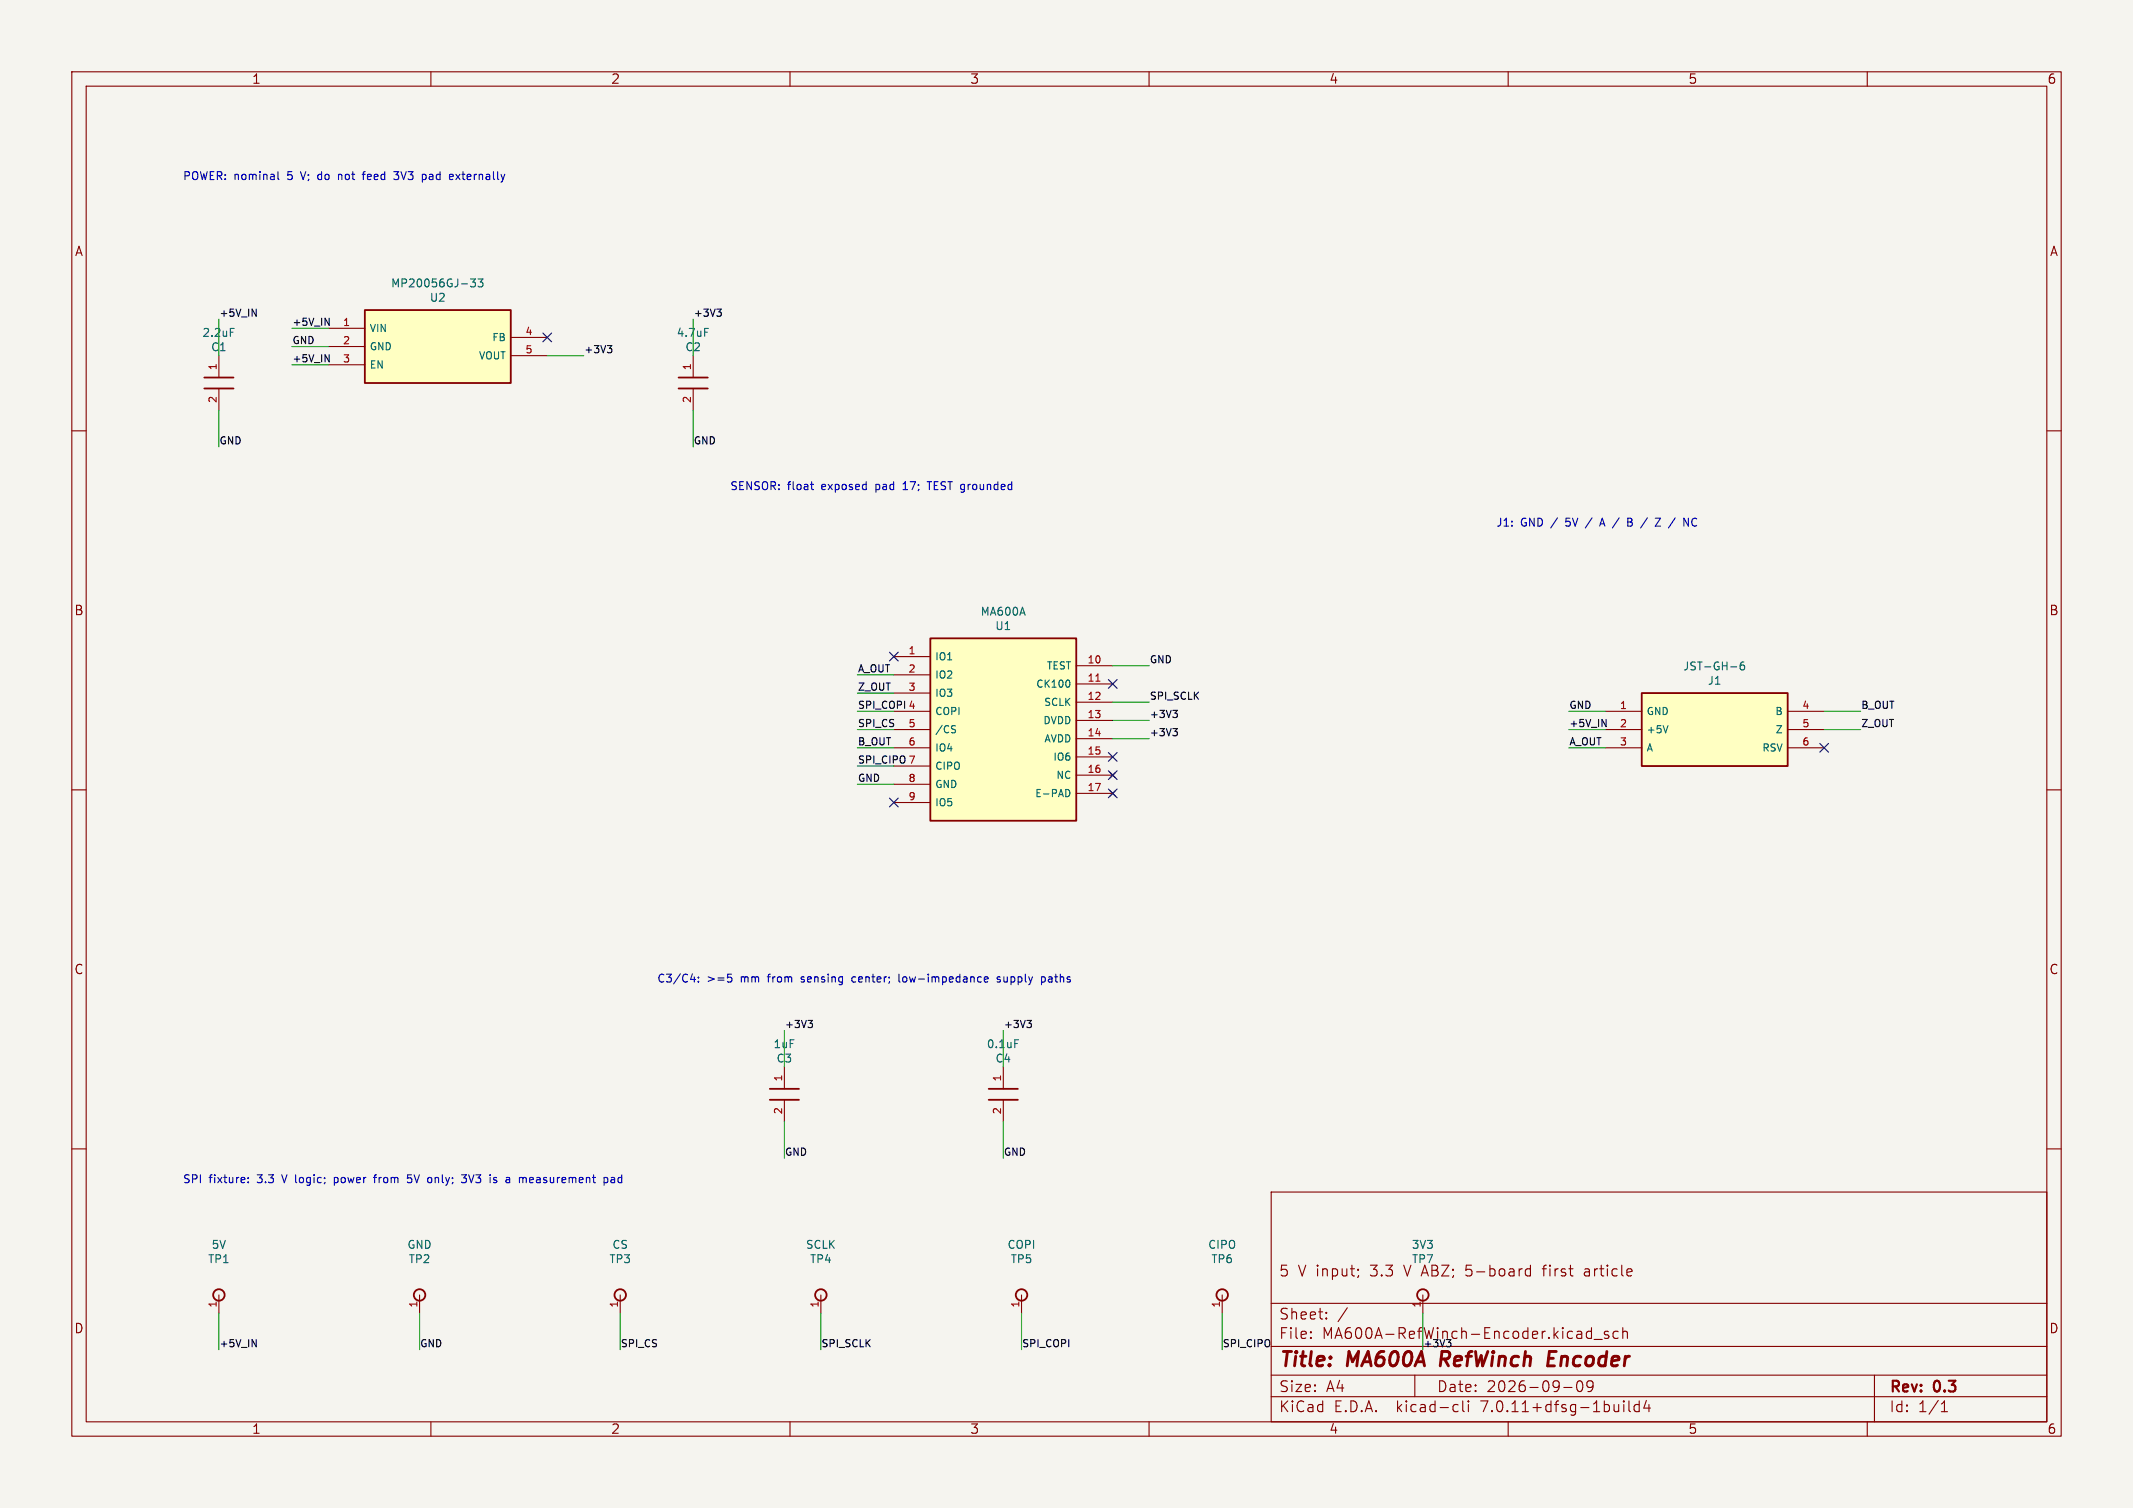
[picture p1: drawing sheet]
<svg xmlns="http://www.w3.org/2000/svg" width="297mm" height="210mm" viewBox="0 0 297 210" stroke-linecap="round" stroke-linejoin="round" font-family="sans-serif">
<path d="M0 0h297v210h-297z" fill="#f5f4ef" stroke="#f5f4ef" stroke-width=".14"/>
<g fill="none" stroke="#840000" stroke-width=".15">
<path d="M10 10h277v190h-277zM12 12h273v186h-273zM60 10v2M110 10v2M160 10v2M210 10v2M260 10v2M10 60h2M30.5 49.5v3.1M30.5 54.1v3.1M45.7 45.7h5.1M45.7 48.3h5.1"/>
<path d="M45.7 50.8h5.1M71.1 47h5.1M71.1 49.5h5.1M96.5 49.5v3.1M96.5 54.1v3.1M285 60h2M124.5 91.4h5M124.5 94h5M124.5 96.5h5M124.5 99.1h5M149.9 92.7h5M149.9 95.3h5"/>
<path d="M149.9 97.8h5M223.5 99.1h5.1M248.9 99.1h5.1M10 110h2M124.5 101.6h5M124.5 104.1h5M124.5 106.7h5M124.5 109.2h5M124.5 111.8h5M149.9 100.3h5M149.9 102.9h5M149.9 105.4h5"/>
<path d="M149.9 108h5M149.9 110.5h5M154.6 107.6l.7 .7M154.6 110.1l.7 .8M155.3 107.6l-.7 .7M155.3 110.1l-.7 .8M223.5 101.6h5.1M223.5 104.1h5.1M248.9 101.6h5.1M248.9 104.1h5.1M285 110h2M10 160h2"/>
<path d="M109.2 148.6v3M109.2 153.2v3M139.7 148.6v3M139.7 153.2v3M285 160h2M177 166h108v32h-108zM189.1 176.8h.1l-.1 .1M189.1 176.8h-.1l.1 .1M189.1 176.8v.1M189.2 177.6l-.2 .3M212.5 177.6l.2 .1 .4-.1M213.1 176.2v1.5"/>
<path d="M213.1 176.8l-.4-.1-.2 .1M214.7 176.7h.6M221.1 176.7l-.4 .1M221.2 177.1h-.4a.29 .29 0 0 0-.2 .3 .29 .29 0 0 0 .2 .3h.4M30.5 180.3v2.6M58.4 180.3v2.6M60 198v2M86.4 180.3v2.6M110 198v2M114.3 180.3v2.6M142.2 180.3v2.6M160 198v2"/>
<path d="M170.2 180.3v2.6M177 194.5h108M177 191.5h108M177 187.5h108M177 181.5h108M182.5 186.3h.1l-.1 .1M182.5 186.3v.1M182.5 185.5v.1M182.5 185.5h.1l-.1 .1M184.7 183.6v.1M184.7 183.6h-.1l.1 .1M184.7 182.8v.1"/>
<path d="M184.7 182.8h-.1l.1 .1M187.6 182.1l-1.3 2M197 191.5v3M198.1 180.3v2.6M202.6 195.6l.4 .1M203 196.5l-.4 .1M203.7 195.1v1.3l.2 .2M204.5 195.1v.1M204.5 195.6v1M204.5 195.1l-.1 .1h.1M210 198v2M217.7 193.2h1.2"/>
<path d="M219.7 192.4a.36 .36 0 0 1 .3-.1 .36 .36 0 0 1 .3 .3 .77 .77 0 0 1-.4 1.2 .91 .91 0 0 1-.2-1.4zM221.6 184.9v1.5M221.6 185.5l-.4-.1-.3 .3v.4l.1 .2 .2 .1 .4-.1M221.8 192.9l-.3 .3h-.3l-.2-.3v-.3l.1-.2 .4-.1 .2 .1a.99 .99 0 0 1-.3 1.4h-.3M222 186.5h1.1M224 185.5l-.4-.1-.2 .2 .1 .2 .5 .2v.1v.2l-.2 .1-.4-.1M225.3 185.5l-.4-.1-.3 .3v.4l.1 .2 .2 .1 .4-.1M226 185.5a.37 .37 0 0 1 .6 .1v.8M226 184.9v1.5M226.1 195.1v.1M226.1 195.6v1M226.1 195.1l-.1 .1h.1"/>
<path d="M226.1 195.1l.1 .1h-.1M226.8 195.1v1.3l.2 .2M228.2 195.7l-.4-.1-.3 .3v.4l.2 .2 .1 .1 .4-.1M228.2 195.1v1.5M229.2 195l-.3 1.1h.9M229.6 195.6v1M260 198v2M261 191.5v6.5M270.3 196.6h.9M270.3 195.5l.4-.4v1.5"/>
</g>
<path d="M200.8 188.2l-.3 2M215.6 189.2h.7M216.7 188.2h-1l-.2 2h.9" fill="none" stroke="#840000" stroke-width=".4"/>
<g fill="#ffffc2" stroke="#ffffc2" stroke-width=".14">
<path d="M129.5 88.9h20.4v25.4h-20.4z"/>
<path d="M228.6 96.5h20.3v10.2h-20.3z"/>
<path d="M50.8 43.2h20.3v10.1h-20.3z"/>
</g>
<g fill="none" stroke="#840000" stroke-width=".25">
<path d="M28.4 54.1h4.1M28.4 52.6h4.1M50.8 43.2h20.3v10.1h-20.3zM94.5 54.1h4.1M94.5 52.6h4.1M129.5 88.9h20.4v25.4h-20.4zM228.6 96.5h20.3v10.2h-20.3zM107.2 153.2h4.1M107.2 151.6h4.1M137.7 153.2h4M137.7 151.6h4"/>
<circle cx="30.5" cy="180.3" r=".8"/>
<circle cx="58.4" cy="180.3" r=".8"/>
<circle cx="86.4" cy="180.3" r=".8"/>
<circle cx="114.3" cy="180.3" r=".8"/>
<circle cx="142.2" cy="180.3" r=".8"/>
<circle cx="170.2" cy="180.3" r=".8"/>
<circle cx="198.1" cy="180.3" r=".8"/>
</g>
<path d="M65.5 38.9h.7l-.4 .4 .3 .1v.4l-.1 .2-.5-.2M66.6 38.9h.6l-.3 .4 .3 .1v.4l-.2 .2-.4-.2M32.1 45.7h.5M98.1 45.7h.5M148.8 94.8l.2 .3-.2 .6M241 92.9h.8M242.8 92.2a.44 .44 0 0 0-.5 .5v.4l.1 .1 .3 .1 .2-.1v-.4l-.1-.1-.3-.1-.2 .2M132.7 101.1h.3M132.9 101.6l.1 .2-.1 .3M148.6 109.9a.54 .54 0 0 1 .4 .5 .54 .54 0 0 1-.4 .5M232.3 101.1l-.4 1M141.3 144.8h.5" fill="none" stroke="#006464" stroke-width=".15"/>
<path d="M152.6 94.9h.6" fill="none" stroke="#a90000" stroke-width=".15"/>
<g fill="none" stroke="#0f0f0f" stroke-width=".15">
<path d="M35.1 43l.6 1v-1M45.3 44.3l.5 1v-1M45.3 49.4l.5 1v-1M84.6 48.1h.6l-.3 .4M85 48.5l.2 .2v.2l-.2 .2M99.8 43h.6l-.3 .4M100.2 43.4l.2 .2v.3l-.2 .1M163.3 98.9h.6l-.3 .4M163.7 99.3l.2 .2v.2l-.2 .2M163.3 101.5h.6l-.3 .3M163.7 101.8l.2 .2v.3l-.2 .2M223.1 100.2l.5 1v-1"/>
<path d="M112.5 142.1h.6l-.3 .4M112.9 142.5l.2 .2v.2l-.2 .2M143 142.1h.6l-.3 .4M143.4 142.5l.2 .2v.2l-.2 .2M35.1 186.6l.6 1v-1"/>
</g>
<g fill="none" stroke="#0000c2" stroke-width=".15">
<path d="M38.7 23.9v1l.2 .1M41.8 23.9l.4 1.1M44.5 24.3l-.2 .2v.3l.2 .2M47.1 24.3v.7M47.6 24.3h-.3l-.2 .1M50.4 24.3h.5M50.9 23.9l-.3 .2M54.8 23.9h.7l-.4 .4 .4 .1v.4l-.2 .2h-.3M59.9 24.3h-.1M59.9 24.6a.22 .22 0 0 0-.1 .2 .22 .22 0 0 0 .1 .2M63.5 24.3l.6 .7M64.1 24.3l-.6 .7"/>
<path d="M112.9 67.5h.4M113.1 68.1l.2 .1M125.7 68.2h.7M126.1 67.1l-.4 .3M129.1 67.1h.6M129.4 67.1v1.1M221.7 72.1l-1 1.4M222.7 73.3l.4-1.1 .4 1.1M222.8 73h.6M226.7 72.2h.3l.2 .1v.2l-.2 .2M226.7 72.7h.3M227 72.7a.29 .29 0 0 1 .3 .3 .29 .29 0 0 1-.2 .3h-.4"/>
<path d="M230.5 72.2h.7l-.7 1.1h.7M236.2 72.3a.44 .44 0 0 0-.5 0 .44 .44 0 0 0-.1 .5 .41 .41 0 0 0 .2 .4 .41 .41 0 0 0 .4 0M96.1 136.4h.7M96.7 136v.8M97.2 136.7v.1M97.2 136.1v.1M101.3 135.7h.6M101.4 136.1h.3l.2 .2-.1 .4-.4 .1M111.5 136.7l.4 .1M111.7 136l-.2 .2 .2 .2M119 136l-.3 .1-.1 .1 .1 .5 .3 .1M125.2 135.7v.9l.1 .2"/>
<path d="M125.8 136.1l-.1 .1 .1 .5M137.1 136.4l.5-.1-.1-.2-.3-.1-.1 .2v.5h.4M139.3 136.1l-.3-.1-.2 .2 .1 .1 .4 .2v.2h-.5M145.1 136l.3 .1 .1 .1v.5l-.4 .1M146.1 136l-.1 .1M146.1 136.3a.22 .22 0 0 0-.1 .3 .22 .22 0 0 0 .1 .2M34.6 164.6v.1M34.6 164v.1M39.2 163.6l.4 1.1M46.6 164v1.1M46.6 164h.4M46.6 164.7h.4"/>
<path d="M52 164h.4M52.4 163.6l-.2 .2v.9M57.3 163.6h-.5l-.1 .5 .2-.1 .3 .1 .1 .1v.4l-.2 .1-.4-.1M60.6 164v.7M60.8 164l-.2 .1M64.3 163.6h.6l-.3 .4M64.7 164l.2 .2v.3l-.2 .2M65.3 163.6l.3 1.1 .4-1.1M73.9 164h.3l.1 .2-.6 .1M74.2 164.7h-.3M85.1 164h.4l.1 .7M85.6 164.2l-.4 .1a.22 .22 0 0 0-.1 .2 .22 .22 0 0 0 .1 .2h.4"/>
<path d="M86.6 164h-.3l-.2 .2 .1 .5h.4M86.6 163.6v1.1"/>
</g>
<g fill="none" stroke="#009600" stroke-width=".15">
<path d="M30.5 44.5v5M30.5 57.2v5M40.6 45.7h5.1M40.6 50.8h5.1M40.6 48.3h5.1M76.2 49.5h5.1M96.5 44.5v5M96.5 57.2v5M119.4 94h5.1M119.4 99.1h5.1M119.4 96.5h5.1M154.9 92.7h5.1"/>
<path d="M154.9 97.8h5.1M218.4 99.1h5.1M254 99.1h5.1M119.4 106.7h5.1M119.4 104.1h5.1M119.4 101.6h5.1M119.4 109.2h5.1M154.9 100.3h5.1M154.9 102.9h5.1M218.4 104.1h5.1M218.4 101.6h5.1M254 101.6h5.1"/>
<path d="M109.2 143.5v5.1M109.2 156.2v5.1M139.7 143.5v5.1M139.7 156.2v5.1M30.5 182.9v5.1M58.4 182.9v5.1M86.4 182.9v5.1M114.3 182.9v5.1M142.2 182.9v5.1M170.2 182.9v5.1M198.1 182.9v5.1"/>
</g>
<g fill="none" stroke="#000084" stroke-width=".15">
<path d="M75.6 46.4l1.2 1.2M76.8 46.4l-1.2 1.2M123.9 90.8l1.2 1.2M125.1 90.8l-1.2 1.2M154.3 94.6l1.2 1.3M155.5 94.6l-1.2 1.3M123.9 111.2l1.2 1.2M125.1 111.2l-1.2 1.2M154.3 109.9l1.2 1.2M154.3 107.3l1.2 1.3M154.3 104.8l1.2 1.2M155.5 109.9l-1.2 1.2"/>
<path d="M155.5 107.3l-1.2 1.3M155.5 104.8l-1.2 1.2M253.4 103.5l1.2 1.2M254.6 103.5l-1.2 1.2"/>
</g>
<g font-size="2.8" fill="#840000">
<text x="178" y="190.9">Title:</text>
<text x="187.7" y="190.9">MA600A</text>
<text x="201.4" y="190.9">RefWinch</text>
<text x="217.2" y="190.9">Encoder</text>
</g>
<g font-size="2.1" fill="#840000">
<text x="178" y="178">5</text>
<text x="180.7" y="178">V input;</text>
<text x="191" y="178">3.3</text>
<text x="195.8" y="178">V ABZ;</text>
<text x="204.7" y="178">5-board</text>
<text x="215.6" y="178">first</text>
<text x="221.5" y="178">article</text>
<text x="178" y="184">Sheet:</text>
<text x="178" y="186.7">File:</text>
<text x="178" y="196.9">KiCad</text>
<text x="178" y="194.1">Size:</text>
<text x="184.7" y="194.1">A4</text>
<text x="185.7" y="196.9">E.D.A.</text>
<text x="194.6" y="196.9">kicad-cli</text>
<text x="200" y="194.1">Date:</text>
<text x="206.5" y="196.9">7.0.11+dfsg-1build4</text>
<text x="207" y="194.1">2026-09-09</text>
<text x="263" y="194.3">Rev:</text>
<text x="263" y="196.9">Id:</text>
<text x="267.1" y="196.9">1/1</text>
<text x="269.4" y="194.3">0.3</text>
</g>
<text font-size="2.1" fill="#0f0f0f" x="184.1" y="186.7">MA600A-RefWinch-Encoder.kicad_sch</text>
<g font-size="1.8" fill="#840000">
<text x="35" y="11.9">1</text>
<text x="85" y="11.9">2</text>
<text x="135" y="11.9">3</text>
<text x="185" y="11.9">4</text>
<text x="235" y="11.9">5</text>
<text x="285" y="11.9">6</text>
<text x="10.3" y="35.9">A</text>
<text x="285.3" y="35.9">A</text>
<text x="10.3" y="85.9">B</text>
<text x="285.3" y="85.9">B</text>
<text x="10.3" y="135.9">C</text>
<text x="285.3" y="135.9">C</text>
<text x="10.3" y="185.9">D</text>
<text x="285.3" y="185.9">D</text>
<text x="35" y="199.9">1</text>
<text x="85" y="199.9">2</text>
<text x="135" y="199.9">3</text>
<text x="185" y="199.9">4</text>
<text x="235" y="199.9">5</text>
<text x="285" y="199.9">6</text>
</g>
<g font-size="1.5" fill="#0000c2">
<text x="25.4" y="25.2">POWER: nominal</text>
<text x="40.2" y="25.2">5</text>
<text x="42.3" y="25.2">V;</text>
<text x="44.9" y="25.2">do</text>
<text x="48" y="25.2">not</text>
<text x="51.7" y="25.2">feed</text>
<text x="56.2" y="25.2">3V3</text>
<text x="60.3" y="25.2">pad</text>
<text x="64.4" y="25.2">externally</text>
<text x="101.6" y="68.3">SENSOR:</text>
<text x="109.7" y="68.3">float</text>
<text x="114.6" y="68.3">exposed</text>
<text x="122.3" y="68.3">pad</text>
<text x="126.4" y="68.3">17;</text>
<text x="130.1" y="68.3">TEST grounded</text>
<text x="208.3" y="73.4">J1:</text>
<text x="211.8" y="73.4">GND /</text>
<text x="218.4" y="73.4">5V</text>
<text x="223.7" y="73.4">A /</text>
<text x="228" y="73.4">B</text>
<text x="232.4" y="73.4">Z</text>
<text x="234.5" y="73.4">/</text>
<text x="91.4" y="136.9">C3/C4:</text>
<text x="98.5" y="136.9">&gt;=5</text>
<text x="103.3" y="136.9">mm</text>
<text x="107.3" y="136.9">from</text>
<text x="112.2" y="136.9">sensing</text>
<text x="119.5" y="136.9">center;</text>
<text x="126.2" y="136.9">low-impedance</text>
<text x="140.2" y="136.9">supply</text>
<text x="146.6" y="136.9">paths</text>
<text x="25.4" y="164.9">SPI</text>
<text x="29.1" y="164.9">fixture:</text>
<text x="36" y="164.9">3.3</text>
<text x="39.7" y="164.9">V logic;</text>
<text x="47.4" y="164.9">power</text>
<text x="53.2" y="164.9">from</text>
<text x="58.1" y="164.9">5V</text>
<text x="61.1" y="164.9">only;</text>
<text x="66.1" y="164.9">3V3</text>
<text x="70.3" y="164.9">is</text>
<text x="72.7" y="164.9">a</text>
<text x="74.8" y="164.9">measurement</text>
</g>
<g font-size="1.5" fill="#006464">
<text x="54.3" y="40.2">MP20056GJ-33</text>
<text x="28.1" y="47.1">2.2uF</text>
<text x="59.7" y="42.2">U2</text>
<text x="94.1" y="47.1">4.7uF</text>
<text x="29.3" y="49.1">C1</text>
<text x="95.3" y="49.1">C2</text>
<text x="136.4" y="85.9">MA600A</text>
<text x="138.5" y="87.9">U1</text>
<text x="234.3" y="93.6">JST-GH-6</text>
<text x="237.7" y="95.6">J1</text>
<text x="107.6" y="146.2">1uF</text>
<text x="108" y="148.2">C3</text>
<text x="137.3" y="146.2">0.1uF</text>
<text x="138.5" y="148.2">C4</text>
<text x="28.9" y="176.1">TP1</text>
<text x="29.4" y="174.1">5V</text>
<text x="56.6" y="174.1">GND</text>
<text x="56.8" y="176.1">TP2</text>
<text x="84.7" y="176.1">TP3</text>
<text x="85.2" y="174.1">CS</text>
<text x="112.1" y="174.1">SCLK</text>
<text x="112.7" y="176.1">TP4</text>
<text x="140.2" y="174.1">COPI</text>
<text x="140.6" y="176.1">TP5</text>
<text x="168.1" y="174.1">CIPO</text>
<text x="168.6" y="176.1">TP6</text>
<text x="196.5" y="174.1">3V3</text>
<text x="196.5" y="176.1">TP7</text>
</g>
<g font-size="1.4" fill="#0f0f0f">
<text x="30.5" y="44.2">+5V_IN</text>
<text x="40.6" y="45.4">+5V_IN</text>
<text x="40.6" y="48">GND</text>
<text x="96.5" y="44.2">+3V3</text>
<text x="40.6" y="50.5">+5V_IN</text>
<text x="81.3" y="49.3">+3V3</text>
<text x="30.5" y="62">GND</text>
<text x="96.5" y="62">GND</text>
<text x="119.4" y="93.7">A_OUT</text>
<text x="160" y="92.4">GND</text>
<text x="119.4" y="96.2">Z_OUT</text>
<text x="119.4" y="98.8">SPI_COPI 4</text>
<text x="119.4" y="101.3">SPI_CS</text>
<text x="160" y="97.5">SPI_SCLK</text>
<text x="160" y="100.1">+3V3</text>
<text x="218.4" y="101.3">+5V_IN</text>
<text x="218.4" y="98.8">GND</text>
<text x="259.1" y="101.3">Z_OUT</text>
<text x="259.1" y="98.8">B_OUT</text>
<text x="119.4" y="103.9">B_OUT</text>
<text x="119.4" y="106.4">SPI_CIPO 7</text>
<text x="160" y="102.6">+3V3</text>
<text x="218.4" y="103.9">A_OUT</text>
<text x="119.4" y="108.9">GND</text>
<text x="109.2" y="143.2">+3V3</text>
<text x="139.7" y="143.2">+3V3</text>
<text x="109.2" y="161">GND</text>
<text x="139.7" y="161">GND</text>
<text x="30.5" y="187.7">+5V_IN</text>
<text x="58.4" y="187.7">GND</text>
<text x="86.4" y="187.7">SPI_CS</text>
<text x="114.3" y="187.7">SPI_SCLK</text>
<text x="142.2" y="187.7">SPI_COPI</text>
<text x="170.2" y="187.7">SPI_CIPO</text>
<text x="198.1" y="187.7">+3V3</text>
</g>
<g font-size="1.4" fill="#a90000">
<text x="47.7" y="45.5">1</text>
<text x="73.1" y="46.7">4</text>
<text x="30.2" y="51.7" transform="rotate(-90 30.2 51.7)">1</text>
<text x="47.7" y="48">2</text>
<text x="47.7" y="50.5">3</text>
<text x="73.1" y="49.3">5</text>
<text x="96.3" y="51.7" transform="rotate(-90 96.3 51.7)">1</text>
<text x="30.2" y="56.2" transform="rotate(-90 30.2 56.2)">2</text>
<text x="96.3" y="56.2" transform="rotate(-90 96.3 56.2)">2</text>
<text x="126.4" y="91.2">1</text>
<text x="126.4" y="93.7">2</text>
<text x="151.3" y="92.5">10</text>
<text x="151.3" y="95">11</text>
<text x="126.4" y="96.3">3</text>
<text x="126.4" y="101.3">5</text>
<text x="151.3" y="97.5">12</text>
<text x="151.3" y="100.1">13</text>
<text x="225.5" y="98.8">1</text>
<text x="225.5" y="101.3">2</text>
<text x="250.9" y="98.8">4</text>
<text x="250.9" y="101.3">5</text>
<text x="126.4" y="103.9">6</text>
<text x="151.3" y="102.6">14</text>
<text x="151.3" y="105.2">15</text>
<text x="151.3" y="107.7">16</text>
<text x="225.5" y="103.9">3</text>
<text x="250.9" y="103.9">6</text>
<text x="126.4" y="109">8</text>
<text x="126.4" y="111.5">9</text>
<text x="151.3" y="110.2">17</text>
<text x="109" y="155.3" transform="rotate(-90 109 155.3)">2</text>
<text x="109" y="150.7" transform="rotate(-90 109 150.7)">1</text>
<text x="139.4" y="155.3" transform="rotate(-90 139.4 155.3)">2</text>
<text x="139.4" y="150.7" transform="rotate(-90 139.4 150.7)">1</text>
<text x="30.2" y="182.2" transform="rotate(-90 30.2 182.2)">1</text>
<text x="58.2" y="182.2" transform="rotate(-90 58.2 182.2)">1</text>
<text x="86.1" y="182.2" transform="rotate(-90 86.1 182.2)">1</text>
<text x="114" y="182.2" transform="rotate(-90 114 182.2)">1</text>
<text x="142" y="182.2" transform="rotate(-90 142 182.2)">1</text>
<text x="169.9" y="182.2" transform="rotate(-90 169.9 182.2)">1</text>
<text x="197.9" y="182.2" transform="rotate(-90 197.9 182.2)">1</text>
</g>
<g font-size="1.4" fill="#006464">
<text x="51.4" y="46.4">VIN</text>
<text x="68.4" y="47.7">FB</text>
<text x="51.4" y="49">GND</text>
<text x="51.4" y="51.5">EN</text>
<text x="66.5" y="50.3">VOUT</text>
<text x="130.1" y="92.2">IO1</text>
<text x="130.1" y="94.7">IO2</text>
<text x="144.1" y="96">CK100</text>
<text x="145.6" y="93.4">TEST</text>
<text x="130.1" y="97.2">IO3</text>
<text x="130.1" y="99.8">COPI</text>
<text x="145.1" y="101.1">DVDD</text>
<text x="145.2" y="98.5">SCLK</text>
<text x="229.2" y="99.8">GND</text>
<text x="247.1" y="99.8">B</text>
<text x="130.1" y="102.3">/CS</text>
<text x="130.1" y="104.9">IO4</text>
<text x="130.1" y="107.4">CIPO</text>
<text x="145.3" y="103.6">AVDD</text>
<text x="146.5" y="106.1">IO6</text>
<text x="229.2" y="102.3">+5V</text>
<text x="229.2" y="104.9">A</text>
<text x="245.3" y="104.9">RSV</text>
<text x="247.1" y="102.3">Z</text>
<text x="130.1" y="109.9">GND</text>
<text x="130.1" y="112.5">IO5</text>
<text x="144" y="111.2">E-PAD</text>
<text x="147" y="108.7">NC</text>
</g>
</svg>
